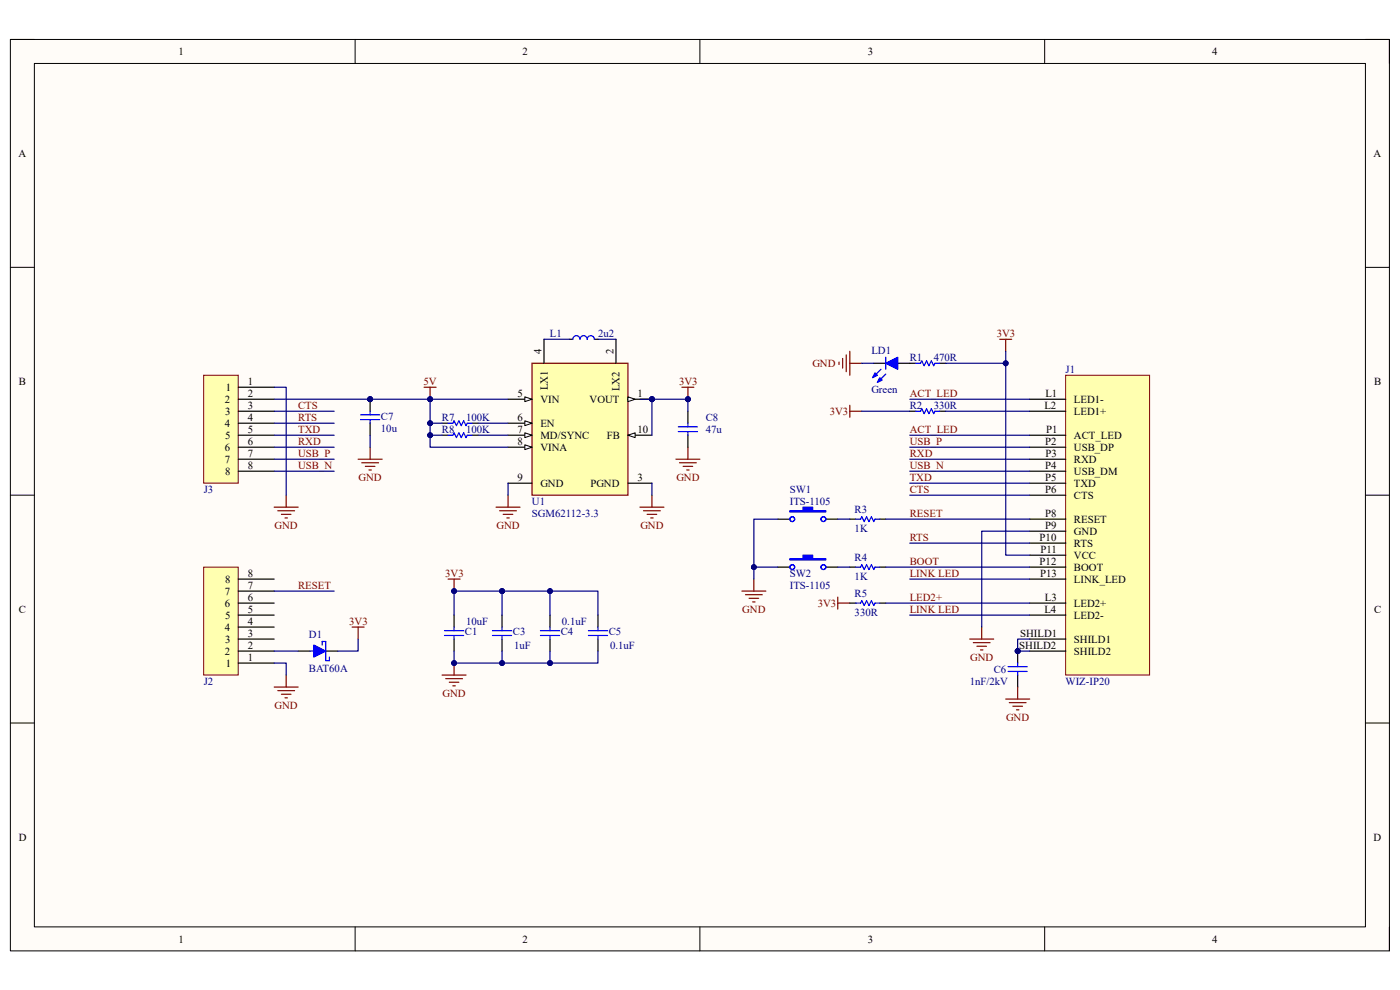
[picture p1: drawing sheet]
<svg xmlns="http://www.w3.org/2000/svg" width="297mm" height="210mm" viewBox="0 0 297 210" stroke-linecap="round" stroke-linejoin="round" font-family="sans-serif">
<path d="M2.2 8.4h292.6v193.3h-292.6z" fill-rule="evenodd" fill="#fffcf8"/>
<path d="M2.2 8.4h292.6v193.3h-292.6z" fill="none" stroke="#000" stroke-width=".21"/>
<path d="M7.3 13.5h282.4v183.1h-282.4z" fill-rule="evenodd" fill="#fffcf8"/>
<g fill="none" stroke="#000" stroke-width=".21">
<path d="M2.2 8.4h5.1M7.3 13.5h282.4v183.1h-282.4zM75.3 8.4v5.1M148.5 8.4v5.1M221.6 8.4v5.1M289.7 8.4h5.1v5.1M2.2 56.7h5.1M289.7 56.7h5.1M2.2 105h5.1M289.7 105.1h5.1M2.2 153.4h5.1M289.7 153.4h5.1"/>
<path d="M75.3 196.6v5.1M148.5 196.6v5.1M221.6 196.6v5.1M294.8 196.6v5.1"/>
</g>
<path d="M43.2 120.3h7.3v22.9h-7.3z" fill-rule="evenodd" fill="#ffffb0"/>
<path d="M43.2 120.3h7.3v22.9h-7.3z" fill="none" stroke="#800000" stroke-width=".21"/>
<path d="M50.5 138.1h7.7M50.5 135.6h7.7M50.5 133h7.7M50.5 130.5h7.7M50.5 122.9h7.7M50.5 127.9h7.7M50.5 125.4h7.7M50.5 140.7h7.7" fill="none" stroke="#000" stroke-width=".25"/>
<path d="M226.1 79.6h17.8v63.6h-17.8z" fill-rule="evenodd" fill="#ffffb0"/>
<path d="M226.1 79.6h17.8v63.6h-17.8z" fill="none" stroke="#800000" stroke-width=".21"/>
<g fill="none" stroke="#000" stroke-width=".25">
<path d="M185.4 77.1h2.5M190.5 77.1h2.5M218.5 92.3h7.6M218.5 94.9h7.6M218.5 97.4h7.6M218.5 100h7.6M218.5 84.7h7.6M218.5 87.2h7.6M218.5 102.5h7.6M218.5 105.1h7.6M218.5 110.1h7.6M218.5 112.7h7.6"/>
<path d="M218.5 115.2h7.6M218.5 117.8h7.6M218.5 122.9h7.6M218.5 120.3h7.6M218.5 127.9h7.6M218.5 130.5h7.6M218.5 135.6h7.6M218.5 138.1h7.6"/>
</g>
<path d="M178 76.8v.5M178.8 76v2.1M179.5 75.3v3.5M180.3 74.5v5.1M180.3 77.1h2.5" fill="none" stroke="#800000" stroke-width=".25"/>
<path d="M187.9 77.1l2.6-1.3v2.5z" fill="#00f"/>
<path d="M186.9 78.3l-1.8 1.8M187.9 77.1l2.6-1.3v2.5zM187.9 79.4l-1.8 1.7" fill="none" stroke="#00f" stroke-width=".25"/>
<path d="M185.6 79.1l.5 .5-1 .5z" fill="#00f"/>
<path d="M185.6 79.1l.5 .5-1 .5z" fill="none" stroke="#00f" stroke-width=".25"/>
<path d="M186.6 80.1l.6 .5-1.1 .5z" fill="#00f"/>
<path d="M187.9 75.8v2.5M186.6 80.1l.6 .5-1.1 .5z" fill="none" stroke="#00f" stroke-width=".25"/>
<path d="M212.1 72h2.5M213.4 72v2.5M205.7 135.6h5.1M206.5 136.3h3.5M207.3 137.1h2M208 137.9h.5M208.3 133v2.6" fill="none" stroke="#800000" stroke-width=".25"/>
<path d="M165 120.3h2.6M175.2 120.3h2.5" fill="none" stroke="#000" stroke-width=".25"/>
<path d="M167.6 118.5h2.8v-.7h2v.7h2.8v.3h-7.6z" fill-rule="evenodd" fill="#00f"/>
<g fill="none" stroke="#00f" stroke-width=".25">
<path d="M167.6 118.5h2.8v-.7h2v.7h2.8v.3h-7.6z"/>
<circle cx="168.1" cy="120.3" r=".51"/>
<circle cx="174.7" cy="120.3" r=".51"/>
</g>
<path d="M180.3 86v2.5M180.3 87.2h2.5M157.4 125.4h5.1M158.2 126.2h3.5M158.9 126.9h2.1M159.7 127.7h.5M159.9 122.9v2.5M177.7 126.7v2.5M177.7 127.9h2.6" fill="none" stroke="#800000" stroke-width=".25"/>
<path d="M165 110.1h2.6M175.2 110.1h2.5" fill="none" stroke="#000" stroke-width=".25"/>
<path d="M167.6 108.4h2.8v-.8h2v.8h2.8v.2h-7.6z" fill-rule="evenodd" fill="#00f"/>
<g fill="none" stroke="#00f" stroke-width=".25">
<path d="M167.6 108.4h2.8v-.8h2v.8h2.8v.2h-7.6zM94.3 133.8h4.1M94.3 134.8h4.1M96.3 133v.8M96.3 134.8v.8M104.5 133.8h4M104.5 134.8h4M106.5 133v.8M106.5 134.8v.8M114.6 133.8h4.1M114.6 134.8h4.1M116.7 133v.8"/>
<path d="M116.7 134.8v.8M124.8 133.8h4.1M124.8 134.8h4.1M126.9 133v.8M126.9 134.8v.8"/>
<circle cx="168.1" cy="110.1" r=".51"/>
<circle cx="174.7" cy="110.1" r=".51"/>
</g>
<path d="M96.3 130.5v2.5M96.3 135.6v2.5M106.5 130.5v2.5M106.5 135.6v2.5M116.7 130.5v2.5M116.7 135.6v2.5M126.9 130.5v2.5M126.9 135.6v2.5" fill="none" stroke="#000" stroke-width=".25"/>
<path d="M95.1 122.9h2.5M96.3 122.9v2.5" fill="none" stroke="#800000" stroke-width=".25"/>
<circle cx="96.3" cy="125.4" r=".51" fill="#000080"/>
<circle cx="96.3" cy="125.4" r=".51" fill="none" stroke="#000080" stroke-width=".21"/>
<path d="M93.8 143.2h5.1M94.6 144h3.5M95.3 144.7h2.1M96.1 145.5h.5M96.3 140.7v2.5" fill="none" stroke="#800000" stroke-width=".25"/>
<circle cx="96.3" cy="140.7" r=".51" fill="#000080"/>
<circle cx="96.3" cy="140.7" r=".51" fill="none" stroke="#000080" stroke-width=".21"/>
<path d="M193 77.1h1.3M199.4 77.1h1.2M193 87.2h1.3M199.4 87.2h1.2M180.3 110.1h1.3M186.6 110.1h1.3M180.3 120.3h1.3M180.3 127.9h1.3M186.6 120.3h1.3M186.6 127.9h1.3" fill="none" stroke="#000" stroke-width=".25"/>
<path d="M194.3 77.1h1l.2-.5 .6 1 .5-1 .5 1 .5-1 .5 1 .3-.5h1M194.3 87.2h1l.2-.5 .6 1 .5-1 .5 1 .5-1 .5 1 .3-.5h1M181.6 110.1h1l.2-.5 .5 1 .5-1 .6 1 .5-1 .5 1 .2-.5h1M181.6 120.3h1l.2-.5 .5 1 .5-1 .6 1 .5-1 .5 1 .2-.5h1M181.6 127.9h1l.2-.5 .5 1 .5-1 .6 1 .5-1 .5 1 .2-.5h1" fill="none" stroke="#00f" stroke-width=".25"/>
<circle cx="215.9" cy="138.1" r=".51" fill="#000080"/>
<circle cx="215.9" cy="138.1" r=".51" fill="none" stroke="#000080" stroke-width=".21"/>
<path d="M215.9 138.1v2.6M215.9 143.2v2.6" fill="none" stroke="#000" stroke-width=".25"/>
<circle cx="215.9" cy="138.1" r=".51" fill="#000080"/>
<circle cx="215.9" cy="138.1" r=".51" fill="none" stroke="#000080" stroke-width=".21"/>
<path d="M213.9 141.4h4M213.9 142.4h4M215.9 140.7v.7M215.9 142.4v.8" fill="none" stroke="#00f" stroke-width=".25"/>
<path d="M144.7 82.1h2.5M145.9 82.1v2.6M74.7 133h2.6M76 133v2.6M58.2 145.7h5.1M58.9 146.5h3.6M59.7 147.3h2M60.5 148h.5M60.7 143.2v2.5" fill="none" stroke="#800000" stroke-width=".25"/>
<circle cx="145.9" cy="84.7" r=".51" fill="#000080"/>
<circle cx="145.9" cy="84.7" r=".51" fill="none" stroke="#000080" stroke-width=".21"/>
<path d="M90 82.1h2.5M91.2 82.1v2.6M143.4 97.4h5.1M144.2 98.2h3.5M144.9 98.9h2.1M145.7 99.7h.5M145.9 94.9v2.5" fill="none" stroke="#800000" stroke-width=".25"/>
<circle cx="91.2" cy="84.7" r=".51" fill="#000080"/>
<circle cx="91.2" cy="84.7" r=".51" fill="none" stroke="#000080" stroke-width=".21"/>
<path d="M120.8 72h.7M126.1 72h.8M93.8 92.3h1.3M100.1 92.3h1.3M145.9 87.2v2.6M145.9 92.3v2.6" fill="none" stroke="#000" stroke-width=".25"/>
<path d="M121.5 72a.76 .76 0 0 1 .8-.8 .76 .76 0 0 1 .7 .8 .76 .76 0 0 1 .8-.8 .76 .76 0 0 1 .8 .8 .76 .76 0 0 1 .7-.8 .76 .76 0 0 1 .8 .8M95.1 92.3h1l.2-.5 .5 1 .6-1 .5 1 .5-1 .5 1 .2-.5h1M143.9 90.5h4.1M143.9 91.6h4.1M145.9 89.8v.7M145.9 91.6v.7" fill="none" stroke="#00f" stroke-width=".25"/>
<circle cx="138.3" cy="84.7" r=".51" fill="#000080"/>
<circle cx="138.3" cy="84.7" r=".51" fill="none" stroke="#000080" stroke-width=".21"/>
<path d="M112.9 77.1h20.3v27.9h-20.3z" fill-rule="evenodd" fill="#ffffb0"/>
<path d="M112.9 77.1h20.3v27.9h-20.3z" fill="none" stroke="#800000" stroke-width=".25"/>
<path d="M107.8 84.7h5.1" fill="none" stroke="#000" stroke-width=".25"/>
<path d="M111.3 84.2l1.6 .5-1.6 .5z" fill="#f8fcff"/>
<path d="M111.3 84.2l1.6 .5-1.6 .5z" fill="none" stroke="#000" stroke-width=".21"/>
<path d="M107.8 94.9h5.1" fill="none" stroke="#000" stroke-width=".25"/>
<path d="M111.3 94.4l1.6 .5-1.6 .5z" fill="#f8fcff"/>
<path d="M111.3 94.4l1.6 .5-1.6 .5z" fill="none" stroke="#000" stroke-width=".21"/>
<path d="M107.8 89.8h5.1" fill="none" stroke="#000" stroke-width=".25"/>
<path d="M111.3 89.3l1.6 .5-1.6 .5z" fill="#f8fcff"/>
<path d="M111.3 89.3l1.6 .5-1.6 .5z" fill="none" stroke="#000" stroke-width=".21"/>
<path d="M107.8 92.3h5.1" fill="none" stroke="#000" stroke-width=".25"/>
<path d="M111.3 91.8l1.6 .5-1.6 .5z" fill="#f8fcff"/>
<path d="M111.3 91.8l1.6 .5-1.6 .5z" fill="none" stroke="#000" stroke-width=".21"/>
<path d="M133.2 84.7h5.1" fill="none" stroke="#000" stroke-width=".25"/>
<path d="M133.2 84.2l1.5 .5-1.5 .5z" fill="#f8fcff"/>
<path d="M133.2 84.2l1.5 .5-1.5 .5z" fill="none" stroke="#000" stroke-width=".21"/>
<circle cx="138.3" cy="84.7" r=".51" fill="#000080"/>
<circle cx="138.3" cy="84.7" r=".51" fill="none" stroke="#000080" stroke-width=".21"/>
<path d="M133.2 92.3h5.1" fill="none" stroke="#000" stroke-width=".25"/>
<path d="M133.2 92.3l1.5-.5v1z" fill="#f8fcff"/>
<path d="M133.2 92.3l1.5-.5v1z" fill="none" stroke="#000" stroke-width=".21"/>
<path d="M115.4 72v5.1M130.7 72v5.1M107.8 102.5h5.1M133.2 102.5h5.1" fill="none" stroke="#000" stroke-width=".25"/>
<path d="M105.2 107.6h5.1M106 108.4h3.6M106.8 109.1h2M107.5 109.9h.5M107.8 105v2.6M135.8 107.6h5.1M136.5 108.4h3.6M137.3 109.1h2M138.1 109.9h.5M138.3 105v2.6" fill="none" stroke="#800000" stroke-width=".25"/>
<circle cx="78.5" cy="84.7" r=".51" fill="#000080"/>
<circle cx="78.5" cy="84.7" r=".51" fill="none" stroke="#000080" stroke-width=".21"/>
<path d="M78.5 84.7v2.5M78.5 89.8v2.5" fill="none" stroke="#000" stroke-width=".25"/>
<circle cx="78.5" cy="84.7" r=".51" fill="#000080"/>
<circle cx="78.5" cy="84.7" r=".51" fill="none" stroke="#000080" stroke-width=".21"/>
<path d="M76.5 88h4.1M76.5 89h4.1M78.5 87.2v.8M78.5 89v.8M95.1 89.8h1l.2-.5 .5 1 .6-1 .5 1 .5-1 .5 1 .2-.5h1" fill="none" stroke="#00f" stroke-width=".25"/>
<path d="M93.8 89.8h1.3M100.1 89.8h1.3" fill="none" stroke="#000" stroke-width=".25"/>
<path d="M43.2 79.6h7.3v22.9h-7.3z" fill-rule="evenodd" fill="#ffffb0"/>
<path d="M43.2 79.6h7.3v22.9h-7.3z" fill="none" stroke="#800000" stroke-width=".21"/>
<path d="M50.5 82.1h7.7M50.5 84.7h7.7M50.5 87.2h7.7M50.5 89.8h7.7M50.5 92.3h7.7M50.5 100h7.7M50.5 94.9h7.7M50.5 97.4h7.7M63.3 138.1h2.5M69.1 138.1h2.6" fill="none" stroke="#000" stroke-width=".25"/>
<path d="M65.8 138.1h.8M69.1 136.1h-.8v.7M69.1 140.1h.8" fill="none" stroke="#00f" stroke-width=".25"/>
<path d="M66.6 136.8l2.5 1.3-2.5 1.3z" fill="#00f"/>
<path d="M66.6 136.8l2.5 1.3-2.5 1.3zM69.1 136.1v4M69.9 139.4v.7" fill="none" stroke="#00f" stroke-width=".25"/>
<path d="M76 97.4h5.1M76.7 98.2h3.6M77.5 98.9h2M78.3 99.7h.5M78.5 94.9v2.5M58.2 107.6h5.1M58.9 108.4h3.6M59.7 109.1h2M60.5 109.9h.5M60.7 105v2.6" fill="none" stroke="#800000" stroke-width=".25"/>
<path d="M182.8 77.1h2.6M213.4 74.5v43.3h5.1M218.5 112.7h-10.2v20.3" fill="none" stroke="#000080" stroke-width=".25"/>
<circle cx="213.4" cy="77.1" r=".51" fill="#000080"/>
<circle cx="213.4" cy="77.1" r=".51" fill="none" stroke="#000080" stroke-width=".21"/>
<path d="M58.2 92.3h12.7M182.8 87.2h10.2M200.6 87.2h17.9M215.9 138.1h2.6" fill="none" stroke="#000080" stroke-width=".25"/>
<circle cx="215.9" cy="138.1" r=".51" fill="#000080"/>
<circle cx="215.9" cy="138.1" r=".51" fill="none" stroke="#000080" stroke-width=".21"/>
<path d="M218.5 135.6h-2.6v2.5" fill="none" stroke="#000080" stroke-width=".25"/>
<circle cx="215.9" cy="138.1" r=".51" fill="#000080"/>
<circle cx="215.9" cy="138.1" r=".51" fill="none" stroke="#000080" stroke-width=".21"/>
<path d="M193 92.3h25.5M193 84.7h25.5M193 115.2h25.5M193 105.1h25.5M193 102.5h25.5M159.9 120.3h5.1M187.9 127.9h30.6M187.9 120.3h30.6M193 130.5h25.5M193 122.9h25.5" fill="none" stroke="#000080" stroke-width=".25"/>
<circle cx="159.9" cy="120.3" r=".51" fill="#000080"/>
<circle cx="159.9" cy="120.3" r=".51" fill="none" stroke="#000080" stroke-width=".21"/>
<path d="M165 110.1h-5.1v12.8M177.7 110.1h2.6M187.9 110.1h30.6M177.7 120.3h2.6" fill="none" stroke="#000080" stroke-width=".25"/>
<circle cx="159.9" cy="120.3" r=".51" fill="#000080"/>
<circle cx="159.9" cy="120.3" r=".51" fill="none" stroke="#000080" stroke-width=".21"/>
<path d="M58.2 89.8h12.7M58.2 87.2h12.7M106.5 125.4h-10.2v5.1" fill="none" stroke="#000080" stroke-width=".25"/>
<circle cx="96.3" cy="125.4" r=".51" fill="#000080"/>
<circle cx="96.3" cy="125.4" r=".51" fill="none" stroke="#000080" stroke-width=".21"/>
<circle cx="106.5" cy="125.4" r=".51" fill="#000080"/>
<circle cx="106.5" cy="125.4" r=".51" fill="none" stroke="#000080" stroke-width=".21"/>
<path d="M96.3 138.1v2.6h20.4" fill="none" stroke="#000080" stroke-width=".25"/>
<circle cx="96.3" cy="140.7" r=".51" fill="#000080"/>
<circle cx="96.3" cy="140.7" r=".51" fill="none" stroke="#000080" stroke-width=".21"/>
<circle cx="106.5" cy="140.7" r=".51" fill="#000080"/>
<circle cx="106.5" cy="140.7" r=".51" fill="none" stroke="#000080" stroke-width=".21"/>
<circle cx="116.7" cy="140.7" r=".51" fill="#000080"/>
<circle cx="116.7" cy="140.7" r=".51" fill="none" stroke="#000080" stroke-width=".21"/>
<path d="M106.5 125.4v5.1" fill="none" stroke="#000080" stroke-width=".25"/>
<circle cx="106.5" cy="125.4" r=".51" fill="#000080"/>
<circle cx="106.5" cy="125.4" r=".51" fill="none" stroke="#000080" stroke-width=".21"/>
<path d="M106.5 125.4h10.2v5.1" fill="none" stroke="#000080" stroke-width=".25"/>
<circle cx="106.5" cy="125.4" r=".51" fill="#000080"/>
<circle cx="106.5" cy="125.4" r=".51" fill="none" stroke="#000080" stroke-width=".21"/>
<circle cx="116.7" cy="125.4" r=".51" fill="#000080"/>
<circle cx="116.7" cy="125.4" r=".51" fill="none" stroke="#000080" stroke-width=".21"/>
<path d="M200.6 77.1h12.8" fill="none" stroke="#000080" stroke-width=".25"/>
<circle cx="213.4" cy="77.1" r=".51" fill="#000080"/>
<circle cx="213.4" cy="77.1" r=".51" fill="none" stroke="#000080" stroke-width=".21"/>
<path d="M116.7 125.4h10.2v5.1" fill="none" stroke="#000080" stroke-width=".25"/>
<circle cx="116.7" cy="125.4" r=".51" fill="#000080"/>
<circle cx="116.7" cy="125.4" r=".51" fill="none" stroke="#000080" stroke-width=".21"/>
<path d="M115.4 72h5.4M126.9 72h3.8M145.9 84.7v2.5M193 94.9h25.5M107.8 102.5v2.5M138.3 102.5v2.5M58.2 125.4h12.7M58.2 140.7h2.5v2.5" fill="none" stroke="#000080" stroke-width=".25"/>
<circle cx="145.9" cy="84.7" r=".51" fill="#000080"/>
<circle cx="145.9" cy="84.7" r=".51" fill="none" stroke="#000080" stroke-width=".21"/>
<path d="M135.8 84.7h10.1" fill="none" stroke="#000080" stroke-width=".25"/>
<circle cx="138.3" cy="84.7" r=".51" fill="#000080"/>
<circle cx="138.3" cy="84.7" r=".51" fill="none" stroke="#000080" stroke-width=".21"/>
<circle cx="145.9" cy="84.7" r=".51" fill="#000080"/>
<circle cx="145.9" cy="84.7" r=".51" fill="none" stroke="#000080" stroke-width=".21"/>
<path d="M138.3 84.7v7.6" fill="none" stroke="#000080" stroke-width=".25"/>
<circle cx="138.3" cy="84.7" r=".51" fill="#000080"/>
<circle cx="138.3" cy="84.7" r=".51" fill="none" stroke="#000080" stroke-width=".21"/>
<path d="M58.2 100h12.7M58.2 97.4h12.7M58.2 94.9h12.7M78.5 84.7h29.3M101.4 92.3h6.4M193 100h25.5M193 97.4h25.5" fill="none" stroke="#000080" stroke-width=".25"/>
<circle cx="78.5" cy="84.7" r=".51" fill="#000080"/>
<circle cx="78.5" cy="84.7" r=".51" fill="none" stroke="#000080" stroke-width=".21"/>
<circle cx="91.2" cy="84.7" r=".51" fill="#000080"/>
<circle cx="91.2" cy="84.7" r=".51" fill="none" stroke="#000080" stroke-width=".21"/>
<path d="M58.2 84.7h20.3" fill="none" stroke="#000080" stroke-width=".25"/>
<circle cx="78.5" cy="84.7" r=".51" fill="#000080"/>
<circle cx="78.5" cy="84.7" r=".51" fill="none" stroke="#000080" stroke-width=".21"/>
<path d="M58.2 82.1h2.5v22.9M78.5 92.3v2.6M93.8 89.8h-2.6v5.1h16.6M101.4 89.8h6.4M58.2 138.1h5.1M76 135.6v2.5h-4.3" fill="none" stroke="#000080" stroke-width=".25"/>
<circle cx="91.2" cy="89.8" r=".51" fill="#000080"/>
<circle cx="91.2" cy="89.8" r=".51" fill="none" stroke="#000080" stroke-width=".21"/>
<circle cx="91.2" cy="92.3" r=".51" fill="#000080"/>
<circle cx="91.2" cy="92.3" r=".51" fill="none" stroke="#000080" stroke-width=".21"/>
<path d="M91.2 84.7v5.1" fill="none" stroke="#000080" stroke-width=".25"/>
<circle cx="91.2" cy="84.7" r=".51" fill="#000080"/>
<circle cx="91.2" cy="84.7" r=".51" fill="none" stroke="#000080" stroke-width=".21"/>
<circle cx="91.2" cy="89.8" r=".51" fill="#000080"/>
<circle cx="91.2" cy="89.8" r=".51" fill="none" stroke="#000080" stroke-width=".21"/>
<path d="M91.2 92.3h2.6" fill="none" stroke="#000080" stroke-width=".25"/>
<circle cx="91.2" cy="92.3" r=".51" fill="#000080"/>
<circle cx="91.2" cy="92.3" r=".51" fill="none" stroke="#000080" stroke-width=".21"/>
<path d="M106.5 138.1v2.6" fill="none" stroke="#000080" stroke-width=".25"/>
<circle cx="106.5" cy="140.7" r=".51" fill="#000080"/>
<circle cx="106.5" cy="140.7" r=".51" fill="none" stroke="#000080" stroke-width=".21"/>
<path d="M116.7 138.1v2.6h10.2v-2.6" fill="none" stroke="#000080" stroke-width=".25"/>
<circle cx="116.7" cy="140.7" r=".51" fill="#000080"/>
<circle cx="116.7" cy="140.7" r=".51" fill="none" stroke="#000080" stroke-width=".21"/>
<path d="M213.4 148.3h5.1M214.1 149.1h3.6M214.9 149.8h2M215.6 150.6h.6M215.9 145.8v2.5" fill="none" stroke="#800000" stroke-width=".25"/>
<g font-size="2.3">
<text x="37.9" y="11.7">1</text>
<text x="110.9" y="11.7">2</text>
<text x="184.1" y="11.7">3</text>
<text x="257.1" y="11.7">4</text>
<text x="3.9" y="33.3">A</text>
<text x="291.4" y="33.3">A</text>
<text x="114.9" y="75" transform="rotate(-90 114.9 75)">4</text>
<text x="130.2" y="75" transform="rotate(-90 130.2 75)">2</text>
<text x="4" y="81.6">B</text>
<text x="47.9" y="82.9">1</text>
<text x="52.6" y="81.6">1</text>
<text x="116.2" y="82.8" transform="rotate(-90 116.2 82.8)">LX1</text>
<text x="131.4" y="83" transform="rotate(-90 131.4 83)">LX2</text>
<text x="291.5" y="81.6">B</text>
<text x="47.7" y="85.4">2</text>
<text x="47.8" y="88">3</text>
<text x="52.6" y="84.2">2</text>
<text x="52.6" y="86.7">3</text>
<text x="52.6" y="89.3">4</text>
<text x="109.8" y="89.3">6</text>
<text x="109.8" y="84.2">5</text>
<text x="114.6" y="85.4">VIN</text>
<text x="125.1" y="85.4">VOUT</text>
<text x="135.3" y="84.2">1</text>
<text x="221.6" y="86.7">L2</text>
<text x="221.8" y="84.2">L1</text>
<text x="227.8" y="85.4">LED1-</text>
<text x="227.8" y="88">LED1+</text>
<text x="47.7" y="90.6">4</text>
<text x="47.7" y="95.6">6</text>
<text x="47.8" y="93.1">5</text>
<text x="52.6" y="91.8">5</text>
<text x="52.6" y="94.4">6</text>
<text x="109.8" y="91.8">7</text>
<text x="109.8" y="94.4">8</text>
<text x="114.6" y="95.6">VINA</text>
<text x="114.6" y="90.6">EN</text>
<text x="114.6" y="93.1">MD/SYNC</text>
<text x="128.7" y="93.1">FB</text>
<text x="135.3" y="91.8">10</text>
<text x="221.7" y="94.4">P2</text>
<text x="221.9" y="91.8">P1</text>
<text x="227.8" y="93.1">ACT_LED</text>
<text x="227.8" y="95.6">USB_DP</text>
<text x="47.7" y="98.2">7</text>
<text x="47.8" y="100.7">8</text>
<text x="52.6" y="99.4">8</text>
<text x="52.6" y="96.9">7</text>
<text x="109.8" y="102">9</text>
<text x="135.3" y="102">3</text>
<text x="221.7" y="99.4">P4</text>
<text x="221.7" y="102">P5</text>
<text x="221.8" y="96.9">P3</text>
<text x="227.8" y="98.2">RXD</text>
<text x="227.8" y="100.7">USB_DM</text>
<text x="114.6" y="103.3">GND</text>
<text x="125.3" y="103.3">PGND</text>
<text x="221.7" y="104.5">P6</text>
<text x="227.8" y="103.3">TXD</text>
<text x="227.8" y="105.8">CTS</text>
<text x="221.7" y="112.1">P9</text>
<text x="221.7" y="109.6">P8</text>
<text x="227.8" y="110.9">RESET</text>
<text x="227.8" y="113.4">GND</text>
<text x="220.6" y="114.7">P10</text>
<text x="220.6" y="119.8">P12</text>
<text x="220.7" y="117.3">P11</text>
<text x="227.8" y="116">RTS</text>
<text x="227.8" y="118.5">VCC</text>
<text x="47.8" y="123.6">8</text>
<text x="52.6" y="122.3">8</text>
<text x="52.6" y="124.9">7</text>
<text x="220.6" y="122.3">P13</text>
<text x="227.8" y="123.6">LINK_LED</text>
<text x="227.8" y="121.1">BOOT</text>
<text x="4" y="130">C</text>
<text x="47.7" y="128.7">6</text>
<text x="47.7" y="126.2">7</text>
<text x="47.8" y="131.2">5</text>
<text x="52.6" y="130">5</text>
<text x="52.6" y="127.4">6</text>
<text x="221.6" y="130">L4</text>
<text x="221.7" y="127.4">L3</text>
<text x="227.8" y="128.7">LED2+</text>
<text x="227.8" y="131.2">LED2-</text>
<text x="291.5" y="130">C</text>
<text x="47.7" y="133.8">4</text>
<text x="47.8" y="136.3">3</text>
<text x="52.6" y="137.6">2</text>
<text x="52.6" y="135">3</text>
<text x="52.6" y="132.5">4</text>
<text x="216.2" y="137.6">SHILD2</text>
<text x="216.4" y="135">SHILD1</text>
<text x="227.8" y="136.3">SHILD1</text>
<text x="47.7" y="138.9">2</text>
<text x="47.9" y="141.4">1</text>
<text x="52.6" y="140.1">1</text>
<text x="227.8" y="138.9">SHILD2</text>
<text x="4" y="178.3">D</text>
<text x="291.4" y="178.3">D</text>
<text x="37.9" y="199.9">1</text>
<text x="110.9" y="199.9">2</text>
<text x="184.1" y="199.9">3</text>
<text x="257.1" y="199.9">4</text>
</g>
<g font-size="2.3" fill="#000080">
<text x="116.7" y="71.5">L1</text>
<text x="126.9" y="71.5">2u2</text>
<text x="184.9" y="75">LD1</text>
<text x="193" y="76.5">R1</text>
<text x="198.1" y="76.5">470R</text>
<text x="184.9" y="83.4">Green</text>
<text x="226.1" y="79.1">J1</text>
<text x="80.8" y="89">C7</text>
<text x="93.8" y="89.3">R7</text>
<text x="98.9" y="89.3">100K</text>
<text x="149.7" y="89.3">C8</text>
<text x="193" y="86.7">R2</text>
<text x="198.1" y="86.7">330R</text>
<text x="80.8" y="91.6">10u</text>
<text x="93.8" y="91.8">R8</text>
<text x="98.9" y="91.8">100K</text>
<text x="149.7" y="91.8">47u</text>
<text x="43.2" y="104.5">J3</text>
<text x="112.9" y="107.1">U1</text>
<text x="167.6" y="104.5">SW1</text>
<text x="167.6" y="107.1">ITS-1105</text>
<text x="112.9" y="109.6">SGM62112-3.3</text>
<text x="181.3" y="108.8">R3</text>
<text x="181.3" y="112.9">1K</text>
<text x="181.3" y="119">R4</text>
<text x="167.6" y="122.3">SW2</text>
<text x="167.6" y="124.9">ITS-1105</text>
<text x="181.3" y="123.1">1K</text>
<text x="181.3" y="126.7">R5</text>
<text x="181.3" y="130.7">330R</text>
<text x="65.5" y="135.3">D1</text>
<text x="98.6" y="134.8">C1</text>
<text x="98.9" y="132.5">10uF</text>
<text x="108.8" y="134.8">C3</text>
<text x="109.1" y="137.6">1uF</text>
<text x="119" y="134.8">C4</text>
<text x="119.2" y="132.5">0.1uF</text>
<text x="129.2" y="134.8">C5</text>
<text x="129.4" y="137.6">0.1uF</text>
<text x="65.5" y="142.5">BAT60A</text>
<text x="210.8" y="142.7">C6</text>
<text x="43.2" y="145.2">J2</text>
<text x="205.7" y="145.2">1nF/2kV</text>
<text x="226.1" y="145.2">WIZ-IP20</text>
</g>
<g font-size="2.3" fill="#800000">
<text x="211.5" y="71.5">3V3</text>
<text x="172.3" y="77.8">GND</text>
<text x="89.8" y="81.6">5V</text>
<text x="144.1" y="81.6">3V3</text>
<text x="63.2" y="89.3">RTS</text>
<text x="63.2" y="86.7">CTS</text>
<text x="176" y="88">3V3</text>
<text x="193" y="84.2">ACT_LED</text>
<text x="63.2" y="91.8">TXD</text>
<text x="63.2" y="94.4">RXD</text>
<text x="193" y="94.4">USB_P</text>
<text x="193" y="91.8">ACT_LED</text>
<text x="63.2" y="96.9">USB_P</text>
<text x="63.2" y="99.4">USB_N</text>
<text x="76.1" y="102">GND</text>
<text x="143.5" y="102">GND</text>
<text x="193" y="102">TXD</text>
<text x="193" y="96.9">RXD</text>
<text x="193" y="99.4">USB_N</text>
<text x="193" y="104.5">CTS</text>
<text x="58.3" y="112.1">GND</text>
<text x="105.3" y="112.1">GND</text>
<text x="135.8" y="112.1">GND</text>
<text x="193" y="109.6">RESET</text>
<text x="193" y="114.7">RTS</text>
<text x="193" y="119.8">BOOT</text>
<text x="63.2" y="124.9">RESET</text>
<text x="94.4" y="122.3">3V3</text>
<text x="193" y="122.3">LINK LED</text>
<text x="157.5" y="130">GND</text>
<text x="173.5" y="128.7">3V3</text>
<text x="193" y="130">LINK LED</text>
<text x="193" y="127.4">LED2+</text>
<text x="74.1" y="132.5">3V3</text>
<text x="205.8" y="140.1">GND</text>
<text x="93.9" y="147.8">GND</text>
<text x="58.3" y="150.3">GND</text>
<text x="213.4" y="152.9">GND</text>
</g>
</svg>
